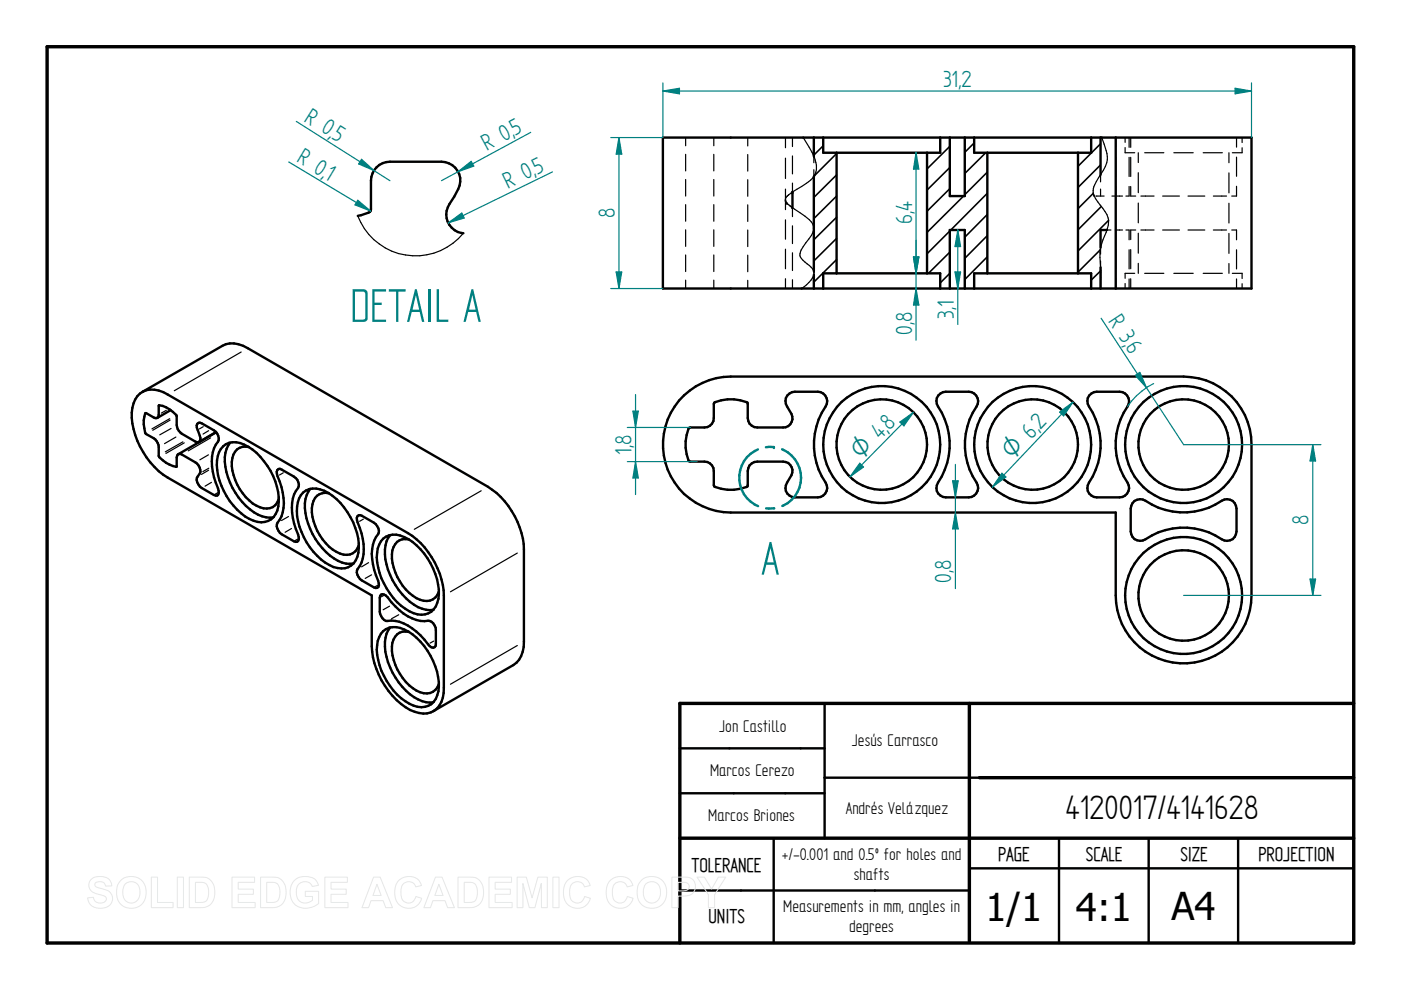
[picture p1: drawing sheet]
<svg xmlns="http://www.w3.org/2000/svg" width="297mm" height="210mm" viewBox="0 0 297 210" stroke-linecap="round" stroke-linejoin="round" font-family="sans-serif">
<path d="M10 9.9h277v190h-277zM205.5 149.1v50.5M287 149.1h-142.9v50.8M144.1 177.7h142.9M207.6 164.9h79.4" fill="none" stroke="#000" stroke-width=".72"/>
<g fill="none" stroke="#000" stroke-width=".51">
<path d="M140.5 29.2h124.8v32h-124.8zM172.5 29.2v3.9M172.5 37.4v10.9M177.4 32.4v25.6M196.6 32.4v25.6M199.3 29.2v3.2h-24.8v-3.2M201.4 29.2v12.4h3.2v-12.4M209.3 32.4v25.6M228.6 32.4v25.6M231.3 29.2v3.2h-24.8v-3.2M233.3 29.2v7.8M236.6 29.2v32"/>
<path d="M168 40.7v3.3M172.5 48.4v9.1M172.5 58.3v2.9M233.3 56.7v4.5M234.7 48.8h-1.4v3.7M199.3 61.2v-3.2h-24.8v3.2M201.4 61.2v-12.4h3.2v12.4M231.3 61.2v-3.2h-24.8v3.2M29.7 83.4a4.9 4.9 0 0 1 5.9 .3l50.9 29.3a16.9 16.9 0 0 1 7.6 13.2v19.6a5.1 5.1 0 0 1-2.7 5.2 6.7 6.7 0 0 1-6.4-1.7 17.1 17.1 0 0 1-6.2-12.3v-10.8l-43.2-24.9a16.9 16.9 0 0 1-7.7-13.8 5.8 5.8 0 0 1 1.8-4.1zM30.2 83.1l17-9.8a5.3 5.3 0 0 1 5.3 .5l51 29.4a17.1 17.1 0 0 1 7.6 13.3v19.6a5.5 5.5 0 0 1-2.3 4.9l-16.9 9.8M30.8 87.7l.2-.1 1.6 .9a.64 .64 0 0 0 .7 .1 .64 .64 0 0 0 .4-.7v-2a5.5 5.5 0 0 1 3.8 2.4 4 4 0 0 0 .4 3.1l.6 .5 3.3 1.9a.7 .7 0 0 0 .7-.9l-.6-1.8a.91 .91 0 0 1 .5-1.5l2.9 1.6a1.92 1.92 0 0 1 .5 3.1 9.9 9.9 0 0 0 0 8.1 2.34 2.34 0 0 1 .3 2.7l-.8-.2-2.5-1.4a1.92 1.92 0 0 1-.4-3.1 2.09 2.09 0 0 0-1-2.4l-2.9-1.6a.68 .68 0 0 0-.7-.1 .68 .68 0 0 0-.3 .7l-.1 2a5.8 5.8 0 0 1-3.7-2.4 3.8 3.8 0 0 0-.5-3l-.6-.7-1.6-.9-.2-.3a7 7 0 0 1 0-4zM36.2 87l-2.8 1.6"/>
<path d="M45.8 91.6l-3.6 2.1M45.8 91.7l-8 4.6M47.3 94.6a3.9 3.9 0 0 1 4.5-.3 13.8 13.8 0 0 1 7.2 13.1 3.6 3.6 0 0 1-5.2 3 13 13 0 0 1-6.9-7.4 8.7 8.7 0 0 1-.1-7.8zM48.8 93.9a6.6 6.6 0 0 0-.8 6.2 13.8 13.8 0 0 0 7.6 9.4l1.6 .3 .8-.1M52.8 94.8a2.75 2.75 0 0 0-3.5 2.3 10.5 10.5 0 0 0 5.9 10.5 2.78 2.78 0 0 0 3.9-1.8M58.8 99.7l.5-.3 3 1.6a1.92 1.92 0 0 1 .4 3.1 9.9 9.9 0 0 0 0 8.1 2.89 2.89 0 0 1 .5 2.4l-.2 .3-.7-.1-2.6-1.5a1.97 1.97 0 0 1-.4-3.1 8.7 8.7 0 0 0 .4-6.9l-.4-1.2a2.89 2.89 0 0 1-.5-2.4zM145 83.8a14.7 14.7 0 0 1 9.9-4h96a14.4 14.4 0 0 1 14.4 14.5v31.9a14.4 14.4 0 0 1-14.4 14.5 14.4 14.4 0 0 1-14.3-14.5v-17.5h-81.7a14.4 14.4 0 0 1-13.3-9.1 14.4 14.4 0 0 1 3.4-15.8zM151.4 85.4a8.7 8.7 0 0 1 7.1 0v3.2a1.97 1.97 0 0 0 2.1 2h5.4a1.96 1.96 0 0 0 1.8-2.8l-.9-1.6a1.99 1.99 0 0 1 1.6-3.1h4.9a2.03 2.03 0 0 1 1.6 3.1 14.4 14.4 0 0 0 0 16.1 2.03 2.03 0 0 1-1.6 3.2h-4.9a2 2 0 0 1-1.6-3.2l.9-1.5a1.99 1.99 0 0 0-1.8-2.9h-5.4a2.03 2.03 0 0 0-2.1 2v3.2a8.8 8.8 0 0 1-7.1 0l-.1-3.2a1.97 1.97 0 0 0-2-2l-3.2-.1a8.7 8.7 0 0 1 0-7.1l3.2-.1a1.97 1.97 0 0 0 2-2zM198.9 83.9l1-.8h.6h4.9a2.03 2.03 0 0 1 1.6 3.1 14.4 14.4 0 0 0 0 16.1 2.03 2.03 0 0 1-1.6 3.2h-4.9a2 2 0 0 1-1.6-3.2 14.7 14.7 0 0 0-.3-16.7v-1.2zM230.9 83.9l1-.8h.6h4.9a2.03 2.03 0 0 1 1.7 3.1 14.2 14.2 0 0 0 0 16.1 2.03 2.03 0 0 1-1.7 3.2h-4.9a2 2 0 0 1-1.6-3.2 14.7 14.7 0 0 0-.3-16.7v-1.2zM64.3 104.4a4.1 4.1 0 0 1 4.4-.3 14.3 14.3 0 0 1 7.4 12.1 4.1 4.1 0 0 1-3 4.3 8 8 0 0 1-6.6-3.5 12.9 12.9 0 0 1-3.3-10.5l.2-.8zM65.8 103.6a6.7 6.7 0 0 0-.8 6.3 14 14 0 0 0 7.6 9.4l.8 .2h1.5"/>
<path d="M69.7 104.6a2.7 2.7 0 0 0-3.5 2.3 10.2 10.2 0 0 0 2.9 8.3 6.5 6.5 0 0 0 4.5 2.4 2.61 2.61 0 0 0 2.5-2M75.8 109.5l.5-.3 .4 .1 2.6 1.5a1.92 1.92 0 0 1 .4 3.1 8.9 8.9 0 0 0-.4 6.9l.4 1.2a2.98 2.98 0 0 1 .5 2.5l-.5 .2-.4-.2-2.6-1.4a1.92 1.92 0 0 1-.4-3.1 9.9 9.9 0 0 0 0-8.1 2.89 2.89 0 0 1-.5-2.4zM81.2 114.2a4 4 0 0 1 4.5-.3 14 14 0 0 1 7.3 13.1 3.8 3.8 0 0 1-6.2 2.6 14.2 14.2 0 0 1-6.8-12.4 4.8 4.8 0 0 1 1.2-3zM82.8 113.5a6.6 6.6 0 0 0-.8 6.2 13.8 13.8 0 0 0 7.5 9.4l1.6 .3 .8-.1M86.7 114.4a2.89 2.89 0 0 0-3.6 3.2 10.9 10.9 0 0 0 6 9.6 2.81 2.81 0 0 0 3.9-1.8M240.5 106.2a2.06 2.06 0 0 1 2.4 0 14.8 14.8 0 0 0 16.7-.3 1.98 1.98 0 0 1 2.6 1.9v4.9a2 2 0 0 1-3.2 1.6 14.8 14.8 0 0 0-16.7 .3 1.98 1.98 0 0 1-2.6-1.9v-4.9l.4-1.1zM80.8 126.1a1.24 1.24 0 0 1 1.4 .6 10.6 10.6 0 0 0 7.8 5 1.82 1.82 0 0 1 2.4 1.9v3l-.2 .6a1.07 1.07 0 0 1-1.4-.6 11.8 11.8 0 0 0-7-4.9l-.8-.1a1.76 1.76 0 0 1-2.4-1.4l-.1-3.5zM81.2 133.8a4 4 0 0 1 4.5-.3 14 14 0 0 1 7.3 13.1 3.8 3.8 0 0 1-6.2 2.6 14.2 14.2 0 0 1-6.8-12.4 4.8 4.8 0 0 1 1.2-3zM82.8 133a6.8 6.8 0 0 0-.8 6.3 13.8 13.8 0 0 0 7.5 9.4l1.6 .3 .8-.1M86.7 134a2.89 2.89 0 0 0-3.6 3.1 10.9 10.9 0 0 0 6 9.7 2.81 2.81 0 0 0 3.9-1.8M144.1 158.7h30.7M174.8 149.1v28.6"/>
<path d="M144.1 168.2h30.7M164 177.7v22.2M207.6 164.9h-32.8M224.5 177.7v22.2M243.5 177.7v22.2M262.5 177.7v22.2M144.1 188.8h61.4M205.5 184.1h81.5"/>
<circle cx="186.9" cy="94.2" r="9.6"/>
<circle cx="187" cy="94.3" r="12.4"/>
<circle cx="219" cy="94.2" r="9.6"/>
<circle cx="219" cy="94.3" r="12.4"/>
<circle cx="251" cy="94.2" r="9.6"/>
<circle cx="251" cy="94.3" r="12.4"/>
<circle cx="251" cy="126.3" r="9.6"/>
<circle cx="251" cy="126.3" r="12.4"/>
</g>
<g fill="none" stroke="#000" stroke-width=".34">
<path d="M174.5 30.9l-2 2M177.4 32.6l-4.8 4.7M177.4 37.1l-4.9 4.8M201.4 31l-4.8 4.8M201.4 35.5l-4.8 4.8M206.5 30.3l-1.9 2M209 32.4l-4.4 4.4M209.3 36.5l-4.7 4.8M233.3 35l-4.7 4.8M233.3 30.5l-4.7 4.8M177.4 41.6l-4.9 4.8M177.4 46.1l-4.9 4.7"/>
<path d="M177.4 50.5l-4.9 4.8M177.4 55l-4.9 4.8M201.4 40l-4.8 4.8M201.4 49l-4.8 4.8M201.4 53.5l-4.6 4.5M201.4 58l-2.1 2M204.3 41.6l-7.7 7.7M209.3 41l-7.7 7.8M209.3 45.5l-4.7 4.8M209.3 50l-4.7 4.8M209.3 54.4l-4.7 4.9M231.8 41l-3.2 3.2"/>
<path d="M233.3 53l-4.7 4.7M233.4 57.4l-2.1 2M233.5 43.8l-4.9 4.9M235 46.7l-6.4 6.5"/>
</g>
<g fill="none" stroke="#000" stroke-width=".25">
<path d="M145.4 29.2v1.7M145.4 32.7v3.5M145.4 38.1v3.5M151.3 29.2v1.7M151.3 32.7v3.5M151.3 38.1v3.5M158.5 29.2v1.7M158.5 32.8v3.5M158.5 38.1v3.5M166.5 29.2v2.1M166.5 33.5v4.3M168 29.2v1.9"/>
<path d="M168 33.1v3.8M168 38.8v1.9M170.3 29.2a16.6 16.6 0 0 1 2.7 5.3l.1 1.5-.6 1.4M172.5 37.4l-1.5 1.5-3 1.8M172.5 33.1h.1M172.5 33.1v1.4M172.5 36v1.4M172.6 33.2v.1M172.6 37.3l-.1 .1M172.7 37.2h.1M172.8 37.1h.1M233.2 37.3h.1"/>
<path d="M233.3 37.1h.1M233.3 37v1.6M233.3 37h.1M233.6 29.2l.5 1.4a5.4 5.4 0 0 1-.2 5.5l-1.5 2.4a3.3 3.3 0 0 0 .3 4.3l1.1 1.4a4.3 4.3 0 0 1 .7 5.1l-1.2 3.2M236.6 29.2v2M236.6 33.3v4.1M236.6 39.5v2.1M238.5 31.3v1.1h2.1M238.5 29.2v1M239.4 39.5v2.1h-.7M239.4 29.2v2M239.4 33.4v4"/>
<path d="M239.7 29.2v2M239.7 33.4v4M239.7 39.5v2.1h1.1M241.3 32.4v2.1M241.3 36.6v4.3M242.7 32.4h4.1M248.9 32.4h4.1M255.1 32.4h4.1M260.6 32.4v2.1M260.6 36.7v4.2M262.2 29.2v2M262.2 33.3v4.1"/>
<path d="M262.2 39.5v2.1h-1M263.4 31.3v1.1h-2.1M263.4 29.2v1M145.4 43.4v3.5M145.4 48.7v3.5M145.4 54.1v3.5M145.4 59.4v1.8M151.3 43.4v3.5M151.3 48.7v3.5M151.3 54.1v3.5M151.3 59.4v1.8M158.5 43.4v3.5"/>
<path d="M158.5 48.8v3.5M158.5 54.1v3.5M158.5 59.4v1.8M166.5 42.4l.3 .7M166.5 42.4h.1M166.5 40.1v4.3M166.5 46.6v4.1M166.5 52.8v4.2M166.5 59.1v2.1M166.5 42.5h.1M166.5 42.3h.1M166.5 42.2h.1"/>
<path d="M166.6 42.6h.1M166.8 43.1l4.4 3.1a3.2 3.2 0 0 1 1.3 2.1M166.8 43.1h.1M166.8 41.7h.1M166.9 43.1h.1M167 41.5l-.1 .1M167.2 41.3l-.1 .1M167.3 43.5l.2 .1M167.6 43.8l.2 .1M167.8 43.9h.1M167.8 40.9h.1M167.8 40.8h.1"/>
<path d="M167.8 43.9l.1 .1M167.9 40.8h.1M167.9 44h.1M168 44h.1M168 40.7h.1M168 40.7l-1.1 .9-.4 .5M168 44v1.9M168 47.9v3.7M168 53.6v3.8M168 59.3v1.9M172.5 48.3l-.1 .8-.4 .8-1.1 1.6a4.4 4.4 0 0 0-1.3 2.6 4.5 4.5 0 0 0 2 2.2l.9 1.2M172.5 57.5l.1 .2"/>
<path d="M172.5 48.3v.1M172.5 57.5v.2M172.5 58v.3M172.5 57.5h.1M172.6 57.7a4 4 0 0 1-2.1 3.1l-.5 .4M172.6 58.1h.1M172.6 57.7h.1M231.8 41.1h.1M231.9 41.2v.1M231.9 41.3h.1M232 41.6h.1M233.3 56.7v4.5"/>
<path d="M233.3 52.5h.1M233.3 56.5h.1M233.3 40.1v1.5M233.3 52.5v1.4M233.3 55.3v1.4M233.3 52.5a13.9 13.9 0 0 0 0 4.2M234.1 41.6h-1.7M234.7 48.8h.8M235.8 41.6h2.2M236.5 48.8h1.5M236.6 48.8v2M236.6 52.9v4.1"/>
<path d="M236.6 59.1v2.1M238.7 48.8h.7v2M239.4 53v4M239.4 59.1v2.1M239.7 52.9v4.1M239.7 59.1v2.1M240.6 58h-2.1v1M240.8 48.8h-1.1v2M241.3 43.1v4.1M241.3 49.4v4.3M241.3 55.8v2.2M241.9 41.6h2.8"/>
<path d="M241.9 48.8h2.8M242.7 58h4.1M246.5 41.6h3.6M246.5 48.8h3.6M248.9 58h4.1M251.9 41.6h3.5M251.9 48.8h3.5M255.1 58h4.1M257.3 41.6h2.8M257.3 48.8h2.8M260.6 43.1v4.2M260.6 49.5v4.2"/>
<path d="M260.6 55.9v2.1M261.2 48.8h1v2M261.3 58h2.1v1.1M262.2 53v4M262.2 59.1v2.1M51.1 74.6l-14.1 8.2M238.5 60.1v1.1M263.4 60.2v1M30.9 87.6l-.1 .1M33.9 85.9l-.2 .2M35.3 87l-1.1 .6M36 88.8l-3.8 2.1"/>
<path d="M36.1 89.1l-3.7 2.1M36.3 90.8l-2.4 1.4M37.3 92.7l-2.4 1.4M37.5 98.9l-.2 .1M38.8 93.7l-3.8 2.1M39.1 93.9l-3.9 2.2M43.1 90.5l-.8 .4M44.2 96.4l-1.8 1.1M44.2 99.7l-1.5 .9M44.2 91.3l-1.2 .7M44.3 99.3l-1.3 .7M44.7 92.8l-4.8 2.8"/>
<path d="M44.8 102.3l-1.3 .8M46.1 104.5l-.5 .3M60.1 100.2l-.8 .5M61.2 109.5l-1.5 .9M61.8 112.1l-1.4 .8M63.1 114.3l-.5 .3M77 110.1l-.8 .4M78.1 119.3l-1.4 .9M102 104.1l-14.2 8.1M109.7 117.3l-14.2 8.2M78.8 121.9l-1.4 .7M80.1 124.1l-.5 .3"/>
<path d="M81.3 126.3l-.4 .2M82.6 128.5l-1.4 .8M84.5 130.3l-1.5 .9M91.9 135.9l-.7 .5M109.7 136.9l-14.2 8.2"/>
</g>
<circle cx="168" cy="40.7" r=".25" fill="#000"/>
<path d="M194.2 61.2l.6 3.5h-1.1z" fill="none" stroke="#008080" stroke-width=".25"/>
<path d="M194.2 61.2l.6 3.5h-1.1z" fill="#008080"/>
<path d="M193.7 54.5h1.1l-.6 3.5z" fill="none" stroke="#008080" stroke-width=".25"/>
<path d="M193.7 54.5h1.1l-.6 3.5z" fill="#008080"/>
<path d="M194.2 32.4l.6 3.5h-1.1zM194.2 51v21.1" fill="none" stroke="#008080" stroke-width=".25"/>
<path d="M194.2 32.4l.6 3.5h-1.1z" fill="#008080"/>
<path d="M193.7 54.5h1.1l-.6 3.5z" fill="none" stroke="#008080" stroke-width=".25"/>
<path d="M193.7 54.5h1.1l-.6 3.5z" fill="#008080"/>
<path d="M129.5 29.2h11M131.2 29.2l.6 3.5h-1.2zM194.2 32.4v25.6M129.5 61.2h11" fill="none" stroke="#008080" stroke-width=".25"/>
<path d="M131.2 29.2l.6 3.5h-1.2z" fill="#008080"/>
<path d="M130.6 57.7h1.2l-.6 3.5z" fill="none" stroke="#008080" stroke-width=".25"/>
<path d="M130.6 57.7h1.2l-.6 3.5z" fill="#008080"/>
<path d="M131.2 29.2v32M250.9 94.3h29.2M278.3 94.3l.6 3.4h-1.2zM250.9 126.2h29.2" fill="none" stroke="#008080" stroke-width=".25"/>
<path d="M278.3 94.3l.6 3.4h-1.2z" fill="#008080"/>
<path d="M277.7 122.8h1.2l-.6 3.4z" fill="none" stroke="#008080" stroke-width=".25"/>
<path d="M277.7 122.8h1.2l-.6 3.4z" fill="#008080"/>
<path d="M278.3 94.3v31.9M202 101.9h1.2l-.6 3.6z" fill="none" stroke="#008080" stroke-width=".25"/>
<path d="M202 101.9h1.2l-.6 3.6z" fill="#008080"/>
<path d="M202.6 108.7l.6 3.4h-1.2z" fill="none" stroke="#008080" stroke-width=".25"/>
<path d="M202.6 108.7l.6 3.4h-1.2z" fill="#008080"/>
<path d="M133 90.6h13.3M133 97.9h14.8M134.2 87.2h1.1l-.6 3.4zM202.6 98.5v26.3" fill="none" stroke="#008080" stroke-width=".25"/>
<path d="M134.2 87.2h1.1l-.6 3.4z" fill="#008080"/>
<path d="M134.7 97.9l.6 3.4h-1.1z" fill="none" stroke="#008080" stroke-width=".25"/>
<path d="M134.7 97.9l.6 3.4h-1.1z" fill="#008080"/>
<path d="M134.7 83.7v21.2" fill="none" stroke="#008080" stroke-width=".25"/>
<path d="M160.7 95.3a6.5 6.5 0 0 0-4 6 6.5 6.5 0 0 0 4 6M164.1 94.8h-1.7M162.4 107.8h1.8M169.8 101.3a6.4 6.4 0 0 1-3.9 6" fill="none" stroke="#008080" stroke-width=".51"/>
<circle cx="164.1" cy="94.8" r=".25" fill="#008080"/>
<path d="M165.8 95.3a6.6 6.6 0 0 1 4 6" fill="none" stroke="#008080" stroke-width=".51"/>
<path d="M75.9 45.8a3.4 3.4 0 0 0 2.7-1.1l.1-6.4a4 4 0 0 1 4-4h10.9a4 4 0 0 1 3.6 5.8l-.9 1.6a5.8 5.8 0 0 0-1.6 4.6 4 4 0 0 0 3.6 3.1" fill="none" stroke="#000" stroke-width=".51"/>
<path d="M75.9 45.8a13.1 13.1 0 0 0 22.3 3.7" fill="none" stroke="#000" stroke-width=".25"/>
<path d="M61.2 34.3l17.4 10.4M75.9 42.5l2.7 2.2-3.3-1.3z" fill="none" stroke="#008080" stroke-width=".25"/>
<path d="M75.9 42.5l2.7 2.2-3.3-1.3z" fill="#008080"/>
<path d="M62.8 25.7l19.9 12.6M76.7 33.8l2.6 2.4-3.3-1.4z" fill="none" stroke="#008080" stroke-width=".25"/>
<path d="M76.7 33.8l2.6 2.4-3.3-1.4z" fill="#008080"/>
<path d="M97.1 36.4l2.8-2.2 .6 1zM112.5 28.1l-18.9 10.2" fill="none" stroke="#008080" stroke-width=".25"/>
<path d="M97.1 36.4l2.8-2.2 .6 1z" fill="#008080"/>
<path d="M117.1 36.4l-22.1 10.8M95 47.2l2.9-2 .5 1z" fill="none" stroke="#008080" stroke-width=".25"/>
<path d="M95 47.2l2.9-2 .5 1z" fill="#008080"/>
<path d="M182.3 98.2l.8 .8-2.9 2.1zM193.7 87.4l-13.5 13.7" fill="none" stroke="#008080" stroke-width=".25"/>
<path d="M182.3 98.2l.8 .8-2.9 2.1z" fill="#008080"/>
<path d="M190.8 89.5l2.9-2.1-2.1 2.9z" fill="none" stroke="#008080" stroke-width=".25"/>
<path d="M190.8 89.5l2.9-2.1-2.1 2.9z" fill="#008080"/>
<path d="M227.5 85.3l-17.1 18M212.4 100.3l.9 .8-2.9 2.2z" fill="none" stroke="#008080" stroke-width=".25"/>
<path d="M212.4 100.3l.9 .8-2.9 2.2z" fill="#008080"/>
<path d="M224.7 87.4l2.8-2.1-2 2.9z" fill="none" stroke="#008080" stroke-width=".25"/>
<path d="M224.7 87.4l2.8-2.1-2 2.9z" fill="#008080"/>
<path d="M233.5 67.5l17.4 26.8M240.7 79.6l1-.6 1.4 3.2zM244.6 81.3a15.1 15.1 0 0 0-5.5 4.9" fill="none" stroke="#008080" stroke-width=".25"/>
<path d="M240.7 79.6l1-.6 1.4 3.2z" fill="#008080"/>
<path d="M140.5 17.6v11.6M140.5 19.3l3.6-.6v1.2zM265.3 17.6v11.6" fill="none" stroke="#008080" stroke-width=".25"/>
<path d="M140.5 19.3l3.6-.6v1.2z" fill="#008080"/>
<path d="M261.9 18.7l3.4 .6-3.4 .6z" fill="none" stroke="#008080" stroke-width=".25"/>
<path d="M261.9 18.7l3.4 .6-3.4 .6z" fill="#008080"/>
<path d="M140.5 19.3h124.8M203.1 48.8l.6 3.5h-1.2z" fill="none" stroke="#008080" stroke-width=".25"/>
<path d="M203.1 48.8l.6 3.5h-1.2z" fill="#008080"/>
<path d="M202.5 57.7h1.2l-.6 3.5z" fill="none" stroke="#008080" stroke-width=".25"/>
<path d="M202.5 57.7h1.2l-.6 3.5z" fill="#008080"/>
<path d="M203.1 48.8v20" fill="none" stroke="#008080" stroke-width=".25"/>
<g fill="none" stroke="#e6e6e6" stroke-width=".21">
<path d="M19.3 186.5a3.1 3.1 0 0 1 4 .2l.4 1.1-1.3 .1a1.28 1.28 0 0 0-1-1 1.28 1.28 0 0 0-1.3 .5v.4a5.6 5.6 0 0 0 2.5 .9 1.98 1.98 0 0 1 1.2 2.4 1.98 1.98 0 0 1-2.2 1.5 2.48 2.48 0 0 1-3-2.2l1.2-.2a1.44 1.44 0 0 0 1.3 1.3 1.44 1.44 0 0 0 1.5-.9 1.18 1.18 0 0 0-1.4-.9 2.36 2.36 0 0 1-2.4-2l.1-.7zM25.8 186.5a3.3 3.3 0 0 1 3.9-.1 3.3 3.3 0 0 1 1.2 3.8 3.2 3.2 0 0 1-3.8 2.3 3.2 3.2 0 0 1-2.4-3.8 3 3 0 0 1 1.1-2.2zM26.5 187.5a1.87 1.87 0 0 1 2.2-.4 1.87 1.87 0 0 1 1 2.1 1.87 1.87 0 0 1-1.8 2.3 1.87 1.87 0 0 1-1.9-2.3l.1-.8zM32.1 186h1.3v5.3h3.3v1.1h-4.6zM37.6 186h1.3v6.4h-1.3zM40.1 186h2.4a2.79 2.79 0 0 1 3 3.3 2.79 2.79 0 0 1-2.9 3.1h-2.5zM41.4 187.1a2.64 2.64 0 0 1 2.5 .5 3.3 3.3 0 0 1-.3 3.5l-.8 .2h-1.4zM49.2 186h4.8v1.1h-3.5v1.4h3.2v1.1h-3.2v1.7h3.6v1.1h-4.9zM55.2 186h2.4a2.79 2.79 0 0 1 3.1 3.3 2.79 2.79 0 0 1-3 3.1h-2.5zM56.6 187.1a2.64 2.64 0 0 1 2.4 .5 3.3 3.3 0 0 1-.3 3.5l-.8 .2h-1.3zM62.3 186.8a3.6 3.6 0 0 1 4.6-.2l.6 1.1-1.3 .3a1.8 1.8 0 0 0-2.2-1 1.8 1.8 0 0 0-1.2 2.1 2.01 2.01 0 0 0 1.1 2.2 2.01 2.01 0 0 0 2.3-.4v-.8h-1.5v-1.1h2.9v2.6a3.8 3.8 0 0 1-5.5-.3 4 4 0 0 1 .2-4.5zM68.9 186h4.8v1.1h-3.5v1.4h3.2v1.1h-3.2v1.7h3.6v1.1h-4.9z"/>
<path d="M79.2 186h1.4l2.6 6.4h-1.4l-.6-1.4h-2.5l-.6 1.4h-1.4zM79.9 187.5l.9 2.4h-1.7zM84.5 186.7a2.87 2.87 0 0 1 4.9 1l-1.3 .3a1.6 1.6 0 0 0-1.8-1 1.6 1.6 0 0 0-1.3 1.7 2.19 2.19 0 0 0 1.3 2.7 1.55 1.55 0 0 0 1.9-1.3l1.2 .4a2.93 2.93 0 0 1-3.4 2 2.93 2.93 0 0 1-2.3-3.3v-.6a3.2 3.2 0 0 1 .8-1.9zM92.3 186h1.4l2.6 6.4h-1.4l-.5-1.4h-2.6l-.5 1.4h-1.4zM93 187.5l.9 2.4h-1.7zM97.1 186h2.4a2.79 2.79 0 0 1 3 3.3 2.79 2.79 0 0 1-2.9 3.1h-2.5zM98.4 187.1a2.64 2.64 0 0 1 2.4 .5 3.3 3.3 0 0 1-.2 3.5l-.9 .2h-1.3zM103.7 186h4.8v1.1h-3.5v1.4h3.2v1.1h-3.2v1.7h3.6v1.1h-4.9zM109.6 186h2l1.2 4.4 1.2-4.4h2v6.4h-1.2v-5.1l-1.4 5.1h-1.2l-1.3-5.1v5.1h-1.3zM117.2 186h1.3v6.4h-1.3zM120.3 186.7a2.87 2.87 0 0 1 4.8 1l-1.2 .3a1.6 1.6 0 0 0-1.9-1 1.6 1.6 0 0 0-1.2 1.7 2.19 2.19 0 0 0 1.3 2.7 1.55 1.55 0 0 0 1.8-1.3l1.3 .4a2.93 2.93 0 0 1-3.5 2 2.93 2.93 0 0 1-2.2-3.3v-.6a3.2 3.2 0 0 1 .8-1.9zM129.3 186.7a2.87 2.87 0 0 1 4.9 1l-1.2 .3a1.6 1.6 0 0 0-1.9-1 1.6 1.6 0 0 0-1.3 1.7 2.19 2.19 0 0 0 1.3 2.7 1.55 1.55 0 0 0 1.9-1.3l1.2 .4a2.93 2.93 0 0 1-3.4 2 2.93 2.93 0 0 1-2.3-3.3l.1-.6a3.2 3.2 0 0 1 .7-1.9z"/>
<path d="M136.2 186.5a3.3 3.3 0 0 1 3.9-.1 3.3 3.3 0 0 1 1.1 3.8 3.2 3.2 0 0 1-3.7 2.3 3.2 3.2 0 0 1-2.4-3.8 3 3 0 0 1 1.1-2.2zM136.9 187.5a1.87 1.87 0 0 1 2.2-.4 1.87 1.87 0 0 1 .9 2.1 1.87 1.87 0 0 1-1.8 2.3 1.87 1.87 0 0 1-1.8-2.3l.1-.8zM142.4 186h2.1a2.5 2.5 0 0 1 2.7 1 2.08 2.08 0 0 1-.1 2.2 2.08 2.08 0 0 1-2.1 .8h-1.2v2.4h-1.4zM143.8 187.1h.6a1.28 1.28 0 0 1 1.7 .9 1.22 1.22 0 0 1-1.6 .9h-.7zM147.8 186h1.5l1.6 2.5 1.4-2.5h1.6l-2.4 3.7v2.7h-1.3v-2.7z"/>
</g>
<g font-size="11.3" fill="#008080">
<text x="74.2" y="68.2">DETAIL A</text>
<text x="161.4" y="121.8">A</text>
</g>
<g font-size="8.1">
<text x="225.9" y="173.7">4120017/4141628</text>
<text x="208.9" y="195.3">1/1</text>
<text x="228.1" y="195.3">4:1</text>
<text x="248.4" y="195.1">A4</text>
</g>
<g font-size="5.6" fill="#008080">
<text x="199.9" y="18.4">31,2</text>
<text x="64.3" y="25.7" transform="rotate(32 64.3 25.7)">R 0,</text>
<text x="70.1" y="29.3" transform="rotate(32 70.1 29.3)">5</text>
<text x="109.3" y="28.8" transform="rotate(-28 109.3 28.8)">5</text>
<text x="62.7" y="34.2" transform="rotate(31 62.7 34.2)">R 0,</text>
<text x="103.2" y="32.1" transform="rotate(-28 103.2 32.1)">R 0,</text>
<text x="68.6" y="37.8" transform="rotate(31 68.6 37.8)">1</text>
<text x="107.7" y="40.1" transform="rotate(-26 107.7 40.1)">R 0,</text>
<text x="113.9" y="37.1" transform="rotate(-26 113.9 37.1)">5</text>
<text x="130.3" y="46.3" transform="rotate(-90 130.3 46.3)">8</text>
<text x="193.4" y="47.6" transform="rotate(-90 193.4 47.6)">6,4</text>
<text x="193.4" y="71" transform="rotate(-90 193.4 71)">0,8</text>
<text x="202.2" y="67.6" transform="rotate(-90 202.2 67.6)">3,1</text>
<text x="234.9" y="68" transform="rotate(57 234.9 68)">R 3,</text>
<text x="238.5" y="73.6" transform="rotate(57 238.5 73.6)">6</text>
<text x="186.7" y="93.3" transform="rotate(-45 186.7 93.3)">4,</text>
<text x="188.6" y="91.3" transform="rotate(-45 188.6 91.3)">8</text>
<text x="220.6" y="91.2" transform="rotate(-46 220.6 91.2)">2</text>
<text x="133.9" y="96.4" transform="rotate(-90 133.9 96.4)">1,8</text>
<text x="277.4" y="111.4" transform="rotate(-90 277.4 111.4)">8</text>
<text x="201.7" y="123.6" transform="rotate(-90 201.7 123.6)">0,8</text>
</g>
<g font-size="5.4" fill="#008080">
<text x="182.5" y="97.5" transform="rotate(-46 182.5 97.5)">O</text>
<text x="214.6" y="97.6" transform="rotate(-46 214.6 97.6)">O 6,</text>
</g>
<g font-size="4.8">
<text x="146.6" y="184.8">TOLERANCE</text>
<text x="211.6" y="182.5">PAGE</text>
<text x="230.2" y="182.5">SCALE</text>
<text x="250.3" y="182.5">SIZE</text>
<text x="266.8" y="182.5">PROJECTION</text>
<text x="150.2" y="195.8">UNITS</text>
</g>
<g font-size="4.1">
<text x="152.5" y="155.1">Jon Castillo</text>
<text x="180.6" y="158.2">Jesús Carrasco</text>
<text x="150.5" y="164.5">Marcos Cerezo</text>
<text x="179.3" y="172.6">Andrés Velázquez</text>
<text x="150.2" y="174.1">Marcos Briones</text>
<text x="165.8" y="182.4">+/-0.001 and 0.5º for holes and</text>
<text x="181" y="186.6">shafts</text>
<text x="166.1" y="193.5">Measurements in mm, angles in</text>
<text x="180" y="197.6">degrees</text>
</g>
</svg>
